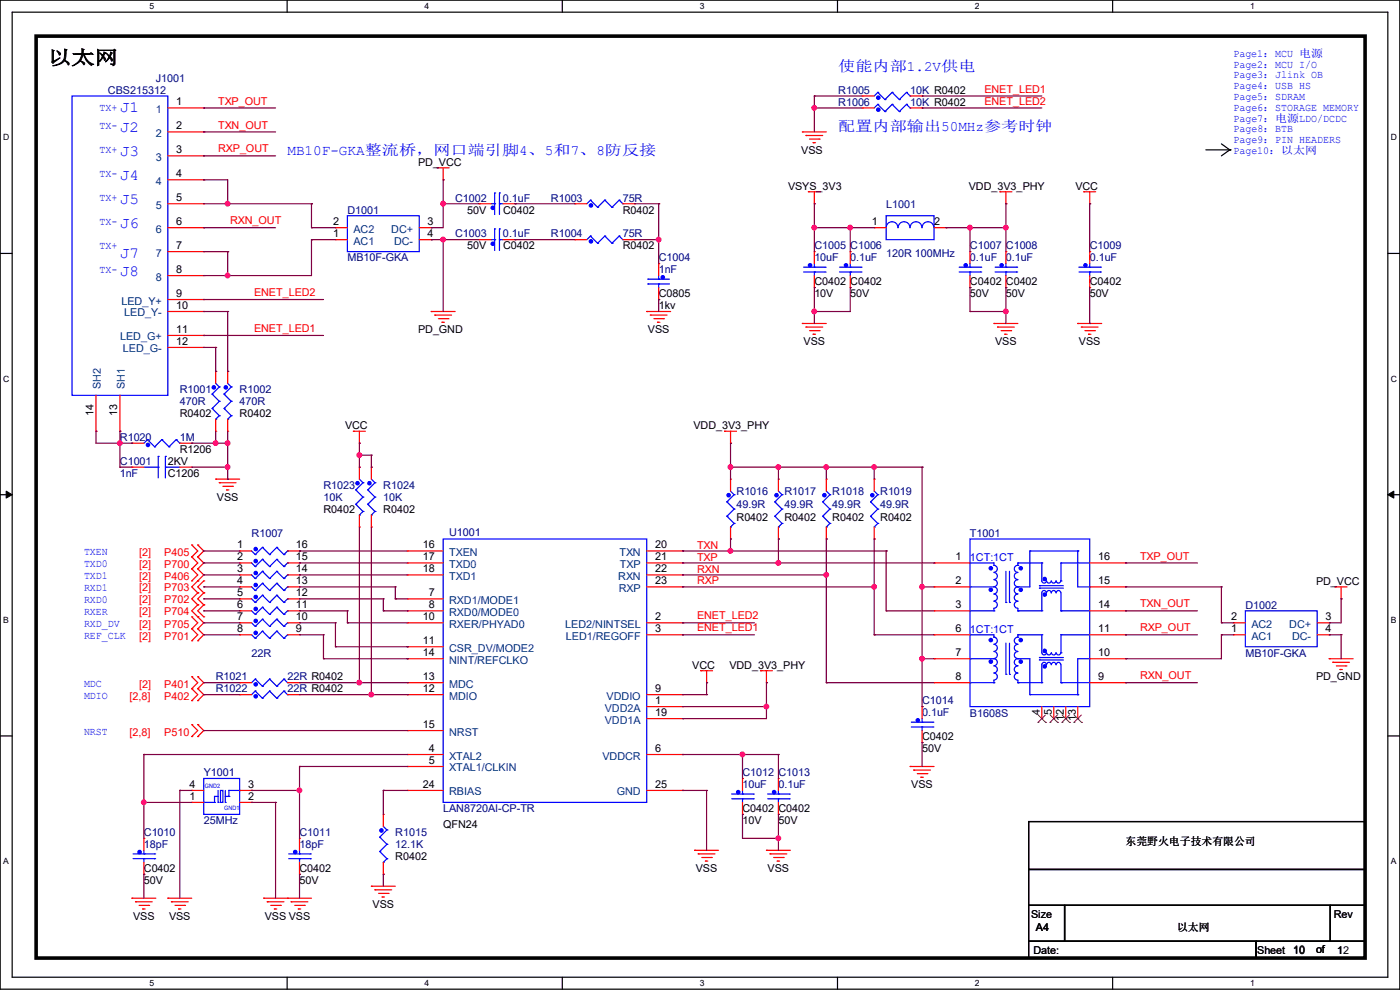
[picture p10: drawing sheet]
<svg xmlns="http://www.w3.org/2000/svg" width="297mm" height="210mm" viewBox="0 0 297 210" stroke-linecap="round" stroke-linejoin="round" font-family="sans-serif">
<path d="M0 0h297v209.8h-297zM2.6 2.6h291.8v204.7h-291.8z" fill="none" stroke="#000" stroke-width=".25"/>
<g fill="#fff">
<path d="M31.7 .3h1v2h-1z"/>
<path d="M31.7 207.6h1v1.9h-1z"/>
</g>
<path d="M60.9 0v2.6M60.9 207.3v2.5" fill="none" stroke="#000" stroke-width=".25"/>
<g fill="#fff">
<path d="M90.1 .3h1v2h-1z"/>
<path d="M90.1 207.6h1v1.9h-1z"/>
</g>
<path d="M119.3 0v2.6M119.3 207.3v2.5" fill="none" stroke="#000" stroke-width=".25"/>
<g fill="#fff">
<path d="M148.5 .3h.9v2h-.9z"/>
<path d="M148.5 207.6h.9v1.9h-.9z"/>
</g>
<path d="M177.7 0v2.6M177.7 207.3v2.5" fill="none" stroke="#000" stroke-width=".25"/>
<g fill="#fff">
<path d="M206.8 .3h1v2h-1z"/>
<path d="M206.8 207.6h1v1.9h-1z"/>
</g>
<path d="M236.1 0v2.6M236.1 207.3v2.5" fill="none" stroke="#000" stroke-width=".25"/>
<g fill="#fff">
<path d="M265.2 .3h1v2h-1z"/>
<path d="M265.2 207.6h1v1.9h-1z"/>
<path d="M.7 28.2h1.2v1.9h-1.2z"/>
<path d="M295.1 28.2h1.2v1.9h-1.2z"/>
<path d="M.7 79.3h1.2v2h-1.2z"/>
<path d="M295.1 79.3h1.2v2h-1.2z"/>
</g>
<path d="M0 53.8h2.6M294.4 53.8h2.6" fill="none" stroke="#000" stroke-width=".25"/>
<g fill="#fff">
<path d="M.7 130.5h1.2v2h-1.2z"/>
<path d="M295.1 130.5h1.1v2h-1.1z"/>
</g>
<path d="M0 104.9h2.6M294.4 104.9h2.6" fill="none" stroke="#000" stroke-width=".25"/>
<path d="M1.3 104.2l1.3 .7-1.3 .8zM294.4 104.9l1.3-.7v1.5z" fill="#000" stroke="#000" stroke-width=".21"/>
<g fill="#fff">
<path d="M.7 181.7h1.2v2h-1.2z"/>
<path d="M295.1 181.7h1.1v2h-1.1z"/>
</g>
<g fill="none" stroke="#000" stroke-width=".25">
<path d="M255.8 31.8h5.1M259.1 30.5l1.8 1.3M260.9 31.8h.1M260.9 31.8l-1.8 1.3M0 156.1h2.6M294.4 156.1h2.6M218.2 174.3h71.4v10.1h-71.4zM218.2 184.4h71.4v7.7h-71.4zM218.2 192.1h7.6v7.6h-7.6zM218.2 199.7h48.3v3.5h-48.3zM225.8 192.1h56.4v7.6h-56.4zM266.5 199.7h23.1v3.5h-23.1z"/>
<path d="M282.2 192.1h7.4v7.6h-7.4z"/>
</g>
<path d="M7.7 7.7h281.9v195.5h-281.9z" fill="none" stroke="#000" stroke-width=".76"/>
<g fill="none" stroke="#f00" stroke-width=".25">
<path d="M35.6 28h7.6M35.6 22.9h7.6M35.6 33.1h7.6M35.6 38.1h7.6M43.2 22.9h.1M43.2 28h.1M43.2 33.1h.1M43.2 38.1h.1M92.8 35.6h2.5M92.8 35.6h.1M94 38.1h.1M94 35.6v2.5"/>
<path d="M170.2 28h.1M170.2 28h5.1M171 28.7h.1M171 28.7h3.5M171.7 29.5h2.1M172.5 30.3h.1M172.5 30.3h.5M173.8 29.5h.1M182.9 22.9h2.6M182.9 20.4h2.6M182.9 22.9h.1M182.9 20.4h.1"/>
<path d="M193.1 22.9h2.5M193.1 20.4h2.5M195.6 22.9h.1M195.6 20.4h.1M35.6 43.2h7.6M35.6 48.3h7.6M35.6 53.4h7.6M35.6 58.5h7.6M43.2 43.2h.1M43.2 48.3h.1M43.2 53.4h.1M43.2 58.5h.1"/>
<path d="M71.2 48.3h2.5M71.2 50.8h2.5M71.2 50.8h.1M71.2 48.3h.1M88.9 48.3h2.6M88.9 50.8h2.6M91.5 48.3h.1M91.5 50.8h.1M101.6 43.2h.1M101.6 50.8h.1M101.6 43.2h2.6M101.6 50.8h2.6"/>
<path d="M106.7 43.2h2.6M106.7 50.8h2.6M109.3 43.2h.1M109.3 50.8h.1M122 43.2h.1M122 50.8h.1M122 43.2h2.5M122 50.8h2.5M132.1 43.2h2.6M132.1 50.8h2.6M134.7 43.2h.1M134.7 50.8h.1"/>
<path d="M139.7 55.9h.1M139.7 55.9v2.6M171.5 40.7h.1M171.5 40.7h2.5M172.8 43.2h.1M172.8 53.4h.1M172.8 40.7v2.5M172.8 53.4v2.5M172.8 58.5v2.5M180.4 53.4h.1M180.4 53.4v2.5M180.4 58.5v2.5"/>
<path d="M185.5 48.3h.1M185.5 48.3h2.5M198.2 48.3h2.5M200.7 48.3h.1M205.8 53.4h.1M205.8 53.4v2.5M205.8 58.5v2.5M212.1 40.7h.1M212.1 40.7h2.6M213.4 43.2h.1M213.4 53.4h.1M213.4 40.7v2.5"/>
<path d="M213.4 53.4v2.5M213.4 58.5v2.5M229.9 40.7h.1M229.9 40.7h2.6M231.2 43.2h.1M231.2 53.4h.1M231.2 40.7v2.5M231.2 53.4v2.5M231.2 58.5v2.5M35.6 66.1h7.6M35.6 63.5h7.6M35.6 71.2h7.6"/>
<path d="M35.6 73.7h7.6M43.2 63.5h.1M43.2 66.1h.1M43.2 71.2h.1M43.2 73.7h.1M45.8 78.8h.1M45.8 78.8v2.5M48.3 78.8h.1M48.3 78.8v2.5M91.5 66.1h5.1M91.5 66.1h.1M92.2 66.8h3.6"/>
<path d="M92.2 66.8h.1M93 67.6h2M93.8 68.4h.1M93.8 68.4h.5M95 67.6h.1M137.2 66.1h5.1M137.2 66.1h.1M138 66.8h.1M138 66.8h3.5M138.7 67.6h2.1M139.5 68.4h.1M139.5 68.4h.5"/>
<path d="M139.7 63.5h.1M139.7 61v2.5M140.8 67.6h.1M170.2 68.6h.1M170.2 68.6h5.1M171 69.4h.1M171 69.4h3.5M171.7 70.1h2.1M172.5 70.9h.1M172.5 70.9h.5M172.8 61h.1M173.8 70.1h.1"/>
<path d="M180.4 61h.1M205.8 61h.1M210.9 68.6h.1M210.9 68.6h5M211.6 69.4h.1M211.6 69.4h3.6M212.4 70.1h2M213.1 70.9h.1M213.1 70.9h.6M213.4 61h.1M214.4 70.1h.1M228.6 68.6h.1"/>
<path d="M228.6 68.6h5.1M229.4 69.4h3.6M229.4 69.4h.1M230.2 70.1h2M230.9 70.9h.1M230.9 70.9h.5M231.2 61h.1M232.2 70.1h.1M20.4 91.5h.1M20.4 83.9v7.6M25.4 91.5h.1M25.4 83.9v7.6"/>
<path d="M28 99.1h2.5M28 94h2.5M28 99.1h.1M28 94h.1M38.1 99.1h2.6M38.1 94h2.6M40.7 99.1h.1M40.7 94h.1M45.8 91.5h.1M45.8 88.9v2.6M48.3 91.5h.1M48.3 88.9v2.6"/>
<path d="M75 91.5h2.5M75 91.5h.1M76.2 94h.1M76.2 99.1h.1M76.2 91.5v2.5M76.2 99.1v2.5M78.8 99.1h.1M78.8 99.1v2.5M153.7 91.5h.1M153.7 91.5h2.6M155 94h.1M155 91.5v2.5"/>
<path d="M40.7 118.2l1.3 1.2-1.3 1.3M40.7 115.6l1.3 1.3-1.3 1.3M40.7 118.2h.1M40.7 115.6h.1M42 118.2l1.2 1.2-1.2 1.3M42 115.6l1.2 1.3-1.2 1.3M42 118.2h.1M42 115.6h.1M45.8 101.6h5M45.8 101.6h.1M46.5 102.4h.1M46.5 102.4h3.6"/>
<path d="M47.3 103.2h2M48 103.9h.1M48 103.9h.6M49.3 103.2h.1M50.8 116.9h.1M50.8 119.4h.1M50.8 116.9h2.6M50.8 119.4h2.6M61 116.9h2.5M61 119.4h2.5M63.5 119.4h.1M63.5 116.9h.1"/>
<path d="M76.2 111.8h.1M76.2 109.3v2.5M78.8 111.8h.1M78.8 109.3v2.5M86.4 116.9h7.6M86.4 119.4h7.6M86.4 116.9h.1M86.4 119.4h.1M137.2 116.9h7.6M137.2 119.4h7.6M144.8 116.9h.1M144.8 119.4h.1"/>
<path d="M155 101.6h.1M155 114.3h.1M155 101.6v2.6M155 111.8v2.5M165.1 101.6h.1M165.1 114.3h.1M165.1 101.6v2.6M165.1 111.8v2.5M175.3 101.6h.1M175.3 114.3h.1M175.3 101.6v2.6M175.3 111.8v2.5"/>
<path d="M185.5 101.6h.1M185.5 114.3h.1M185.5 101.6v2.6M185.5 111.8v2.5M198.2 119.4h.1M198.2 119.4h7.6M231.2 119.4h7.6M238.8 119.4h.1M40.7 120.7l1.3 1.3-1.3 1.2M40.7 130.9l1.3 1.2-1.3 1.3M40.7 133.4l1.3 1.3-1.3 1.2M40.7 120.7h.1"/>
<path d="M40.7 123.2h.1M40.7 133.4h.1M40.7 130.9h.1M40.7 135.9h.1M42 120.7l1.2 1.3-2.5 2.5 1.3 1.3M42 133.4l1.2 1.3-1.2 1.2M42 125.8h.1M42 123.2h.1M42 120.7h.1M42 128.3h.1M42 130.9h.1M42 133.4h.1"/>
<path d="M42 135.9h.1M42 125.8l-1.3 1.2 1.3 1.3M42 128.3l-1.3 1.3 2.5 2.5-1.2 1.3M43.2 125.8h.1M43.2 123.2h.1M43.2 128.3h.1M43.2 130.9h.1M43.2 123.2l-1.2 1.3 1.2 1.3M43.2 125.8l-1.2 1.2 1.2 1.3M43.2 128.3l-1.2 1.3 1.2 1.3M50.8 122h.1M50.8 124.5h.1"/>
<path d="M50.8 127h.1M50.8 129.6h.1M50.8 132.1h.1M50.8 134.7h.1M50.8 124.5h2.6M50.8 132.1h2.6M50.8 134.7h2.6M50.8 127h2.6M50.8 129.6h2.6M50.8 122h2.6M61 124.5h2.5M61 132.1h2.5"/>
<path d="M61 134.7h2.5M61 127h2.5M61 129.6h2.5M61 122h2.5M63.5 134.7h.1M63.5 132.1h.1M63.5 129.6h.1M63.5 127h.1M63.5 124.5h.1M63.5 122h.1M86.4 139.7h7.6M86.4 132.1h7.6"/>
<path d="M86.4 127h7.6M86.4 129.6h7.6M86.4 137.2h7.6M86.4 122h7.6M86.4 127h.1M86.4 129.6h.1M86.4 132.1h.1M86.4 137.2h.1M86.4 139.7h.1M86.4 122h.1M137.2 124.5h7.6M137.2 132.1h7.6"/>
<path d="M137.2 134.7h7.6M137.2 122h7.6M144.8 132.1h.1M144.8 134.7h.1M144.8 122h.1M144.8 124.5h.1M198.2 124.5h.1M198.2 129.6h.1M198.2 134.7h.1M198.2 139.7h.1M198.2 124.5h7.6M198.2 139.7h7.6"/>
<path d="M198.2 134.7h7.6M198.2 129.6h7.6M231.2 124.5h7.6M231.2 139.7h7.6M231.2 134.7h7.6M231.2 129.6h7.6M238.8 139.7h.1M238.8 134.7h.1M238.8 129.6h.1M238.8 124.5h.1M261.7 134.7h.1M261.7 132.1h.1"/>
<path d="M261.7 132.1h2.5M261.7 134.7h2.5M279.4 132.1h2.6M279.4 134.7h2.6M282 139.7h5.1M282 139.7h.1M282 132.1h.1M282 134.7h.1M283.3 124.5h.1M283.3 124.5h2.5M284.5 127h.1M284.5 124.5v2.5"/>
<path d="M40.7 143.6l1.3 1.2-1.3 1.3M40.7 146.1l1.3 1.3-1.3 1.2M40.7 153.7l1.3 1.3-1.3 1.3M40.7 146.1h.1M40.7 143.6h.1M40.7 148.6h.1M40.7 156.3h.1M40.7 153.7h.1M42 143.6l1.2 1.2-1.2 1.3M42 146.1l1.2 1.3-1.2 1.2M42 153.7l1.2 1.3-1.2 1.3M42 143.6h.1"/>
<path d="M42 146.1h.1M42 148.6h.1M42 153.7h.1M42 156.3h.1M50.8 144.8h.1M50.8 147.4h.1M50.8 144.8h2.6M50.8 147.4h2.6M61 144.8h2.5M61 147.4h2.5M63.5 144.8h.1M63.5 147.4h.1"/>
<path d="M86.4 144.8h7.6M86.4 147.4h7.6M86.4 155h7.6M86.4 147.4h.1M86.4 144.8h.1M86.4 155h.1M137.2 149.9h7.6M137.2 147.4h7.6M137.2 152.4h7.6M144.8 149.9h.1M144.8 147.4h.1M144.8 152.4h.1"/>
<path d="M148.6 142.3h2.6M148.6 142.3h.1M149.9 144.8h.1M149.9 142.3v2.5M161.3 142.3h2.6M161.3 142.3h.1M162.6 144.8h.1M162.6 142.3v2.5M195.6 149.9h.1M195.6 157.5h.1M195.6 149.9v2.5M195.6 155v2.5"/>
<path d="M198.2 144.8h.1M198.2 144.8h7.6M221 152.4h.1M221 149.9v2.5M223.6 152.4h.1M223.6 149.9v2.5M226.1 152.4h.1M226.1 149.9v2.5M228.6 152.4h.1M228.6 149.9v2.5M231.2 144.8h7.6M238.8 144.8h.1"/>
<path d="M282.7 140.5h.1M282.7 140.5h3.6M283.5 141.3h2M284.3 142h.1M284.3 142h.5M285.5 141.3h.1M30.5 177.8h.1M30.5 177.8v2.6M40.7 167.7h2.5M40.7 170.2h2.5M40.7 170.2h.1M40.7 167.7h.1"/>
<path d="M50.8 167.7h2.6M50.8 170.2h2.6M53.4 170.2h.1M53.4 167.7h.1M63.5 177.8h.1M63.5 177.8v2.6M81.3 172.8h.1M81.3 172.8v2.5M86.4 162.6h7.6M86.4 160.1h7.6M86.4 167.7h7.6M86.4 160.1h.1"/>
<path d="M86.4 162.6h.1M86.4 167.7h.1M137.2 160.1h7.6M137.2 167.7h7.6M144.8 160.1h.1M144.8 167.7h.1M157.5 165.1h.1M157.5 172.8h.1M157.5 165.1v2.6M157.5 170.2v2.6M165.1 165.1h.1M165.1 172.8h.1"/>
<path d="M165.1 165.1v2.6M165.1 170.2v2.6M193.1 162.6h5.1M193.1 162.6h.1M193.8 163.4h.1M193.8 163.4h3.6M194.6 164.1h2M195.4 164.9h.1M195.4 164.9h.5M196.6 164.1h.1M28 190.5h.1M28 190.5h5.1"/>
<path d="M28.7 191.3h3.6M28.7 191.3h.1M29.5 192.1h2M30.3 192.8h.5M30.3 192.8h.1M30.5 185.5h.1M30.5 182.9v2.6M31.5 192.1h.1M35.6 190.5h.1M35.6 190.5h5.1M36.4 191.3h.1M36.4 191.3h3.5"/>
<path d="M37.1 192.1h2.1M37.9 192.8h.5M37.9 192.8h.1M39.2 192.1h.1M55.9 190.5h10.2M55.9 190.5h.1M56.7 191.3h.1M56.7 191.3h3.5M57.4 192.1h2.1M58.2 192.8h.1M58.2 192.8h.5M59.5 192.1h.1"/>
<path d="M61 190.5h.1M61.8 191.3h.1M61.8 191.3h3.5M62.5 192.1h2.1M63.3 192.8h.1M63.3 192.8h.5M63.5 185.5h.1M63.5 182.9v2.6M64.6 192.1h.1M78.8 188h5.1M78.8 188h.1M79.5 188.8h.1"/>
<path d="M79.5 188.8h3.6M80.3 189.5h2M81.1 190.3h.1M81.1 190.3h.5M81.3 185.5h.1M81.3 182.9v2.6M82.3 189.5h.1M147.4 180.4h5M147.4 180.4h.1M148.1 181.1h3.6M148.1 181.1h.1M148.9 181.9h2"/>
<path d="M149.6 182.7h.1M149.6 182.7h.6M150.9 181.9h.1M162.6 180.4h5.1M162.6 180.4h.1M163.4 181.1h.1M163.4 181.1h3.5M164.1 181.9h2.1M164.9 182.7h.1M164.9 182.7h.5M166.2 181.9h.1"/>
</g>
<g fill="none" stroke="#00f" stroke-width=".25">
<path d="M186.2 19.6l-.7 .8M186.2 19.6h.1M186.2 19.6l1.5 1.5M189.3 19.6l-1.6 1.5M189.3 19.6h.1M189.3 19.6l1.5 1.5M192.3 19.6h.1M192.3 19.6l.8 .8M192.3 19.6l-1.5 1.5M15.3 20.4h20.3v63.5h-20.3zM186.2 22.1l-.7 .8M186.2 22.1h.1"/>
<path d="M186.2 22.1l1.5 1.6M187.7 23.7h.1M187.7 21.1h.1M189.3 22.1l-1.6 1.6M189.3 22.1h.1M189.3 22.1l1.5 1.6M190.8 23.7h.1M190.8 21.1h.1M192.3 22.1h.1M192.3 22.1l.8 .8M192.3 22.1l-1.5 1.6M193.1 22.9h.1"/>
<path d="M193.1 20.4h.1M73.7 45.8h15.2v7.6h-15.2zM104.2 43.2h.7M104.2 50.8h.7M104.9 40.9h.1M104.9 43.2h.1M104.9 48.6h.1M104.9 50.8h.1M104.9 40.9v4.6M104.9 48.6v4.5M106 40.9h.1M106 43.2h.1"/>
<path d="M106 48.6h.1M106 50.8h.1M106 40.9v4.6M106 48.6v4.5M106 43.2h.7M106 50.8h.7M125.3 42.5h.1M125.3 50.1h.1M125.3 42.5l1.5 1.5M125.3 50.1l1.5 1.5M125.3 42.5l-.8 .7M125.3 50.1l-.8 .7"/>
<path d="M126.8 44h.1M126.8 51.6h.1M128.3 42.5l-1.5 1.5M128.3 50.1l-1.5 1.5M128.3 42.5h.1M128.3 50.1h.1M128.3 42.5l1.5 1.5M128.3 50.1l1.5 1.5M129.8 44h.1M129.8 51.6h.1M131.4 42.5h.1M131.4 50.1h.1"/>
<path d="M131.4 42.5l.7 .7M131.4 50.1l.7 .7M131.4 42.5l-1.6 1.5M131.4 50.1l-1.6 1.5M132.1 43.2h.1M132.1 50.8h.1M137.5 59.2h4.5M137.5 59.2h.1M139.7 59.2h.1M139.7 58.5v.7M170.5 57.7h4.5M170.5 56.7h4.5"/>
<path d="M172.8 57.7h.1M172.8 56.7h.1M172.8 55.9v.8M172.8 57.7v.8M175 57.7h.1M175 56.7h.1M178.1 57.7h4.6M178.1 56.7h4.6M180.4 57.7h.1M180.4 56.7h.1M180.4 55.9v.8M180.4 57.7v.8"/>
<path d="M182.7 57.7h.1M182.7 56.7h.1M188 45.8h10.2v5h-10.2zM188 48.3a1.25 1.25 0 0 1 1.3-1.3 1.25 1.25 0 0 1 1.2 1.3M190.5 48.3a1.25 1.25 0 0 1 1.3-1.3 1.25 1.25 0 0 1 1.2 1.3 1.29 1.29 0 0 1 1.3-1.3 1.29 1.29 0 0 1 1.3 1.3 1.25 1.25 0 0 1 1.3-1.3 1.25 1.25 0 0 1 1.2 1.3M203.5 57.7h4.6M203.5 56.7h4.6M205.8 57.7h.1M205.8 56.7h.1M205.8 55.9v.8M205.8 57.7v.8M208.1 57.7h.1"/>
<path d="M208.1 56.7h.1M211.1 57.7h4.6M211.1 56.7h4.6M213.4 57.7h.1M213.4 56.7h.1M213.4 55.9v.8M213.4 57.7v.8M215.7 57.7h.1M215.7 56.7h.1M228.9 57.7h4.6M228.9 56.7h4.6M231.2 57.7h.1"/>
<path d="M231.2 56.7h.1M231.2 55.9v.8M231.2 57.7v.8M233.5 57.7h.1M233.5 56.7h.1M137.5 60.2h4.5M137.5 60.2h.1M139.7 60.2h.1M139.7 60.2v.8M30.5 99.1h3.1M31.3 93.3l-.8 .7M31.3 93.3h.1"/>
<path d="M31.3 93.3l1.5 1.5M32.8 94.8h.1M33.6 99.1h.1M33.6 96.8h.1M33.6 96.8v4.6M34.3 93.3h.1M34.3 93.3l1.6 1.5M34.3 93.3l-1.5 1.5M35.1 99.1h3M35.1 96.8h.1M35.1 99.1h.1M35.1 96.8v4.6"/>
<path d="M35.9 94.8h.1M37.4 93.3h.1M37.4 93.3l.7 .7M37.4 93.3l-1.5 1.5M38.1 94h.1M45 83.6h.1M45 86.7h.1M45 83.6l1.5 1.5M45 86.7l1.5 1.5M45.8 88.9h.1M45.8 81.3l.7 .8M46.5 82.1h.1"/>
<path d="M46.5 85.1h.1M46.5 88.2h.1M46.5 82.1l-1.5 1.5M46.5 85.1l-1.5 1.6M46.5 88.2l-.7 .7M47.5 83.6h.1M47.5 86.7h.1M47.5 83.6l1.6 1.5M47.5 86.7l1.6 1.5M48.3 88.9h.1M48.3 81.3l.8 .8M49.1 82.1h.1"/>
<path d="M49.1 85.1h.1M49.1 88.2h.1M49.1 82.1l-1.6 1.5M49.1 85.1l-1.6 1.6M49.1 88.2l-.8 .7M53.4 116.9l.7 .7M53.4 119.4l.7 .8M54.1 117.6h.1M55.7 116.1l-1.6 1.5M55.7 118.7l-1.6 1.5M55.7 116.1h.1M55.7 118.7h.1"/>
<path d="M55.7 116.1l1.5 1.5M55.7 118.7l1.5 1.5M57.2 117.6h.1M58.7 116.1l-1.5 1.5M58.7 118.7l-1.5 1.5M58.7 116.1h.1M58.7 118.7h.1M58.7 116.1l1.5 1.5M58.7 118.7l1.5 1.5M60.2 117.6h.1M61 116.9l-.8 .7M61 119.4l-.8 .8"/>
<path d="M61 116.9h.1M61 119.4h.1M75.5 103.9h.1M75.5 107h.1M75.5 103.9l1.5 1.6M75.5 107l1.5 1.5M76.2 109.3h.1M76.2 101.6l.8 .8M77 102.4h.1M77 105.5h.1M77 108.5h.1M77 102.4l-1.5 1.5"/>
<path d="M77 105.5l-1.5 1.5M77 108.5l-.8 .8M78 103.9h.1M78 107h.1M78 103.9l1.5 1.6M78 107l1.5 1.5M78.8 109.3h.1M78.8 101.6l.7 .8M79.5 102.4h.1M79.5 105.5h.1M79.5 108.5h.1M79.5 102.4l-1.5 1.5"/>
<path d="M79.5 105.5l-1.5 1.5M79.5 108.5l-.7 .8M94 114.3h43.2v55.9h-43.2zM154.2 106.5h.1M154.2 109.5h.1M154.2 106.5l1.5 1.5M154.2 109.5l1.5 1.5M155 111.8h.1M155 104.2l.7 .7M155.7 104.9h.1M155.7 108h.1M155.7 111h.1"/>
<path d="M155.7 104.9l-1.5 1.6M155.7 108l-1.5 1.5M155.7 111l-.7 .8M164.4 106.5h.1M164.4 109.5h.1M164.4 106.5l1.5 1.5M164.4 109.5l1.5 1.5M165.1 111.8h.1M165.1 104.2l.8 .7M165.9 104.9h.1M165.9 108h.1M165.9 111h.1"/>
<path d="M165.9 104.9l-1.5 1.6M165.9 108l-1.5 1.5M165.9 111l-.8 .8M174.5 106.5h.1M174.5 109.5h.1M174.5 106.5l1.6 1.5M174.5 109.5l1.6 1.5M175.3 111.8h.1M175.3 104.2l.8 .7M176.1 104.9h.1M176.1 108h.1M176.1 111h.1"/>
<path d="M176.1 104.9l-1.6 1.6M176.1 108l-1.6 1.5M176.1 111l-.8 .8M184.7 106.5h.1M184.7 109.5h.1M184.7 106.5l1.5 1.5M184.7 109.5l1.5 1.5M185.5 111.8h.1M185.5 104.2l.7 .7M186.2 104.9h.1M186.2 108h.1M186.2 111h.1"/>
<path d="M186.2 104.9l-1.5 1.6M186.2 108l-1.5 1.5M186.2 111l-.7 .8M205.8 119.4h5.1v.5M205.8 114.3h25.4v35.6h-25.4zM205.8 119.4h.1M210.9 119.9a.74 .74 0 0 1 .7 .8 .74 .74 0 0 1-.7 .7M210.9 119.9h.1M215.9 119.4h.1M215.9 119.9a.74 .74 0 0 0-.7 .8 .74 .74 0 0 0 .7 .7M215.9 119.9h.1M215.9 119.4v.5"/>
<path d="M215.9 119.4h5.1M218.5 116.9h.1M218.5 116.9v7.6h-2.6M218.5 116.9h10.1M221 119.4v3.8a.49 .49 0 0 0 .5 .5 .49 .49 0 0 0 .5-.5 .51 .51 0 0 0 .5 .5 .51 .51 0 0 0 .5-.5M221 119.4h.1M225.1 119.4h.1M225.1 119.4v3.8M225.1 119.4h6.1M228.6 116.9h.1M228.6 116.9v7.6h2.6M53.4 122l.7 .7"/>
<path d="M53.4 124.5l.7 .8M53.4 127l.7 .8M53.4 129.6l.7 .7M53.4 132.1l.7 .8M53.4 134.7l.7 .7M54.1 120.2h.1M54.1 122.7h.1M54.1 125.3h.1M54.1 127.8h.1M54.1 130.3h.1M54.1 132.9h.1M54.1 135.4h.1"/>
<path d="M55.7 123.7l-1.6 1.6M55.7 126.3l-1.6 1.5M55.7 121.2l-1.6 1.5M55.7 128.8l-1.6 1.5M55.7 131.4l-1.6 1.5M55.7 133.9l-1.6 1.5M55.7 121.2h.1M55.7 123.7h.1M55.7 126.3h.1M55.7 128.8h.1M55.7 131.4h.1M55.7 133.9h.1"/>
<path d="M55.7 121.2l1.5 1.5M55.7 123.7l1.5 1.6M55.7 126.3l1.5 1.5M55.7 128.8l1.5 1.5M55.7 131.4l1.5 1.5M55.7 133.9l1.5 1.5M57.2 120.2h.1M57.2 122.7h.1M57.2 125.3h.1M57.2 127.8h.1M57.2 130.3h.1M57.2 132.9h.1"/>
<path d="M57.2 135.4h.1M58.7 123.7l-1.5 1.6M58.7 126.3l-1.5 1.5M58.7 121.2l-1.5 1.5M58.7 128.8l-1.5 1.5M58.7 131.4l-1.5 1.5M58.7 133.9l-1.5 1.5M58.7 121.2h.1M58.7 123.7h.1M58.7 126.3h.1M58.7 128.8h.1M58.7 131.4h.1"/>
<path d="M58.7 133.9h.1M58.7 121.2l1.5 1.5M58.7 123.7l1.5 1.6M58.7 126.3l1.5 1.5M58.7 128.8l1.5 1.5M58.7 131.4l1.5 1.5M58.7 133.9l1.5 1.5M60.2 120.2h.1M60.2 122.7h.1M60.2 125.3h.1M60.2 127.8h.1M60.2 130.3h.1"/>
<path d="M60.2 132.9h.1M60.2 135.4h.1M61 124.5l-.8 .8M61 127l-.8 .8M61 122l-.8 .7M61 129.6l-.8 .7M61 132.1l-.8 .8M61 134.7l-.8 .7M61 122h.1M61 124.5h.1M61 127h.1M61 129.6h.1"/>
<path d="M61 132.1h.1M61 134.7h.1M205.8 139.7h5.1a.74 .74 0 0 1 .7 .8 .74 .74 0 0 1-.7 .7M205.8 124.5h5.1M205.8 129.6h5.1M205.8 134.7h5.1v.5M205.8 124.5h.1M205.8 129.6h.1M205.8 139.7h.1M205.8 134.7h.1M210.9 126a.74 .74 0 0 1 .7 .8 .74 .74 0 0 1-.7 .7M210.9 121.5a.74 .74 0 0 1 .7 .7 .74 .74 0 0 1-.7 .7"/>
<path d="M210.9 124.5a.74 .74 0 0 1 .7 .7 .74 .74 0 0 1-.7 .8M210.9 127.6a.74 .74 0 0 1 .7 .7 .74 .74 0 0 1-.7 .7M210.9 129.6h.1M210.9 123a.74 .74 0 0 1 .7 .7 .74 .74 0 0 1-.7 .8M210.9 135.2a.76 .76 0 0 1 .7 .7 .76 .76 0 0 1-.7 .8 .74 .74 0 0 1 .7 .7 .74 .74 0 0 1-.7 .8M210.9 138.2a.74 .74 0 0 1 .7 .8 .74 .74 0 0 1-.7 .7M210.9 135.2h.1M210.9 129.1v.5M213.4 127.8h.1M213.4 121.2v6.6M213.4 136.4v6.6M214.2 127.8h.1"/>
<path d="M214.2 121.2v6.6M214.2 136.4v6.6M215.9 126a.74 .74 0 0 0-.7 .8 .74 .74 0 0 0 .7 .7M215.9 121.5a.74 .74 0 0 0-.7 .7 .74 .74 0 0 0 .7 .7M215.9 124.5h.1M215.9 123a.74 .74 0 0 0-.7 .7 .74 .74 0 0 0 .7 .8M215.9 124.5a.74 .74 0 0 0-.7 .7 .74 .74 0 0 0 .7 .8M215.9 127.6a.74 .74 0 0 0-.7 .7 .74 .74 0 0 0 .7 .7M215.9 129.6h.1M215.9 139.7h.1M215.9 135.2h.1M215.9 138.2a.74 .74 0 0 0-.7 .8 .74 .74 0 0 0 .7 .7"/>
<path d="M215.9 135.2a.74 .74 0 0 0-.7 .7 .74 .74 0 0 0 .7 .8 .76 .76 0 0 0-.7 .7 .76 .76 0 0 0 .7 .8M215.9 134.7h.1M215.9 139.7a.74 .74 0 0 0-.7 .8 .74 .74 0 0 0 .7 .7M215.9 129.1v.5M215.9 134.7v.5M215.9 139.7h2.6v7.7M215.9 129.6h5.1M215.9 134.7h5.1M220.5 124.2h5.1M220.5 124.8h5.1M220.5 139.5h5.1M220.5 140h5.1"/>
<path d="M220.5 124.2h.1M220.5 124.8h.1M220.5 139.5h.1M220.5 140h.1M221 129.6h.1M221 134.7v3.8a.49 .49 0 0 0 .5 .4 .49 .49 0 0 0 .5-.4 .51 .51 0 0 0 .5 .4 .51 .51 0 0 0 .5-.4M221 134.7h.1M223 125.8a.49 .49 0 0 0-.5-.5 .49 .49 0 0 0-.5 .5 .51 .51 0 0 0-.5-.5 .51 .51 0 0 0-.5 .5v3.8M224 125.8a.49 .49 0 0 0-.5-.5 .49 .49 0 0 0-.4 .5M224 123.2a.49 .49 0 0 1-.5 .5 .49 .49 0 0 1-.4-.5M224 138.5a.49 .49 0 0 1-.5 .4 .49 .49 0 0 1-.4-.4M225 123.2a.49 .49 0 0 1-.4 .5 .49 .49 0 0 1-.5-.5"/>
<path d="M225 138.5a.49 .49 0 0 1-.4 .4 .49 .49 0 0 1-.5-.4M225 125.8a.49 .49 0 0 0-.4-.5 .49 .49 0 0 0-.5 .5M225.1 123.2h.1M225.1 129.6h.1M225.1 134.7h.1M225.1 138.5h.1M225.1 125.8v3.8M225.1 134.7v3.8M225.1 129.6h6.1M225.1 134.7h6.1M231.2 139.7h-2.6v7.7M231.2 124.5h.1"/>
<path d="M231.2 139.7h.1M264.2 129.6h15.2v7.6h-15.2zM54.1 144.1h.1M54.1 146.6h.1M54.1 144.1l1.6 1.5M54.1 146.6l1.6 1.5M54.1 144.1l-.7 .7M54.1 146.6l-.7 .8M55.7 145.6h.1M55.7 148.1h.1M57.2 144.1h.1M57.2 146.6h.1"/>
<path d="M57.2 144.1l1.5 1.5M57.2 146.6l1.5 1.5M57.2 144.1l-1.5 1.5M57.2 146.6l-1.5 1.5M58.7 145.6h.1M58.7 148.1h.1M60.2 144.1h.1M60.2 146.6h.1M60.2 144.1l.8 .7M60.2 146.6l.8 .8M60.2 144.1l-1.5 1.5M60.2 146.6l-1.5 1.5"/>
<path d="M61 144.8h.1M61 147.4h.1M193.3 154.2h4.6M193.3 153.2h4.6M195.6 154.2h.1M195.6 153.2h.1M195.6 152.4v.8M195.6 154.2v.8M197.9 154.2h.1M197.9 153.2h.1M205.8 144.8h5.1M205.8 144.8h.1"/>
<path d="M210.9 141.3a.74 .74 0 0 1 .7 .7 .74 .74 0 0 1-.7 .7M210.9 144.8h.1M210.9 142.8a.74 .74 0 0 1 .7 .7 .74 .74 0 0 1-.7 .8M210.9 144.3v.5M213.4 143h.1M214.2 143h.1M215.9 142.8a.74 .74 0 0 0-.7 .7 .74 .74 0 0 0 .7 .8M215.9 141.3a.74 .74 0 0 0-.7 .7 .74 .74 0 0 0 .7 .7M215.9 144.8h.1M215.9 144.3v.5M215.9 144.8h5.1M218.5 147.4h.1"/>
<path d="M218.5 147.4h10.1M221 144.8h.1M223 141a.49 .49 0 0 0-.5-.5 .49 .49 0 0 0-.5 .5 .51 .51 0 0 0-.5-.5 .51 .51 0 0 0-.5 .5v3.8M224 141a.49 .49 0 0 0-.5-.5 .49 .49 0 0 0-.4 .5M225 141a.49 .49 0 0 0-.4-.5 .49 .49 0 0 0-.5 .5M225.1 144.8h.1M225.1 141v3.8M225.1 144.8h6.1M228.6 147.4h.1M43.2 165.1h7.6v7.7h-7.6zM43.2 170.2h.1M43.2 170.2h2.3"/>
<path d="M45.5 170.2h.1M45.5 169h.1M45.5 169v1.2M45.5 169h.8M46.3 170.2h.1M46.3 167.7v2.5M46.8 167.7h.5v2.5h-.5zM47.8 170.2h.1M47.8 167.7v2.5M47.8 169h.8M48.6 169h.1M48.6 167.7h.1"/>
<path d="M48.6 167.7v1.3M48.6 167.7h2.2M50.8 167.7h.1M80.6 177.6h.1M80.6 177.6l1.5 1.5M81.3 175.3l.8 .8M82.1 176.1h.1M82.1 179.1h.1M82.1 176.1l-1.5 1.5M82.1 179.1l-1.5 1.5M155.2 169.5h4.6M155.2 168.4h4.6"/>
<path d="M157.5 169.5h.1M157.5 168.4h.1M157.5 167.7v.7M157.5 169.5v.7M159.8 169.5h.1M159.8 168.4h.1M162.9 169.5h4.5M162.9 168.4h4.5M165.1 169.5h.1M165.1 168.4h.1M165.1 167.7v.7M165.1 169.5v.7"/>
<path d="M167.4 169.5h.1M167.4 168.4h.1M28.2 182.2h4.6M28.2 181.1h4.6M30.5 182.2h.1M30.5 181.1h.1M30.5 180.4v.7M30.5 182.2v.7M32.8 182.2h.1M32.8 181.1h.1M61.3 182.2h4.5M61.3 181.1h4.5"/>
<path d="M63.5 182.2h.1M63.5 181.1h.1M63.5 180.4v.7M63.5 182.2v.7M65.8 182.2h.1M65.8 181.1h.1M80.6 180.6h.1M80.6 180.6l1.5 1.6M81.3 182.9h.1M82.1 182.2h.1M82.1 182.2l-.8 .7"/>
</g>
<g fill="#00f" stroke="#00f" stroke-width=".25">
<circle cx="75.8" cy="102.5" r=".36"/>
<circle cx="125.4" cy="43.6" r=".36"/>
<circle cx="164.7" cy="105.1" r=".36"/>
<circle cx="164.2" cy="168" r=".36"/>
<circle cx="62.6" cy="180.7" r=".36"/>
<circle cx="45.4" cy="82.2" r=".36"/>
<circle cx="194.7" cy="152.8" r=".36"/>
<circle cx="80.9" cy="176.2" r=".36"/>
<circle cx="174.9" cy="105.1" r=".36"/>
<circle cx="54.2" cy="145.2" r=".36"/>
<circle cx="78.4" cy="102.5" r=".36"/>
<circle cx="185.1" cy="105.1" r=".36"/>
<circle cx="204.9" cy="56.3" r=".36"/>
<circle cx="230.3" cy="56.3" r=".36"/>
<circle cx="186.3" cy="23.3" r=".36"/>
<circle cx="171.9" cy="56.3" r=".36"/>
<circle cx="186.3" cy="20.7" r=".36"/>
<circle cx="54.2" cy="147.7" r=".36"/>
<circle cx="31.4" cy="94.4" r=".36"/>
<circle cx="104.5" cy="44.1" r=".36"/>
<circle cx="125.4" cy="51.2" r=".36"/>
<circle cx="212.5" cy="56.3" r=".36"/>
<circle cx="54.2" cy="116.5" r=".36"/>
<circle cx="54.2" cy="119" r=".36"/>
<circle cx="54.2" cy="121.6" r=".36"/>
<circle cx="54.2" cy="124.1" r=".36"/>
<circle cx="54.2" cy="126.6" r=".36"/>
<circle cx="54.2" cy="129.2" r=".36"/>
<circle cx="54.2" cy="131.7" r=".36"/>
<circle cx="54.2" cy="134.3" r=".36"/>
<circle cx="140.6" cy="58.8" r=".36"/>
<circle cx="104.5" cy="51.7" r=".36"/>
<circle cx="154.6" cy="105.1" r=".36"/>
<circle cx="156.6" cy="168" r=".36"/>
<circle cx="47.9" cy="82.2" r=".36"/>
<circle cx="179.5" cy="56.3" r=".36"/>
<circle cx="29.6" cy="180.7" r=".36"/>
<circle cx="210.2" cy="120.5" r=".36"/>
<circle cx="210.2" cy="125.1" r=".36"/>
<circle cx="216.6" cy="120.5" r=".36"/>
<circle cx="216.6" cy="125.1" r=".36"/>
<circle cx="221.6" cy="126.1" r=".36"/>
<circle cx="221.6" cy="122.8" r=".36"/>
<circle cx="216.6" cy="140.4" r=".36"/>
<circle cx="216.6" cy="135.8" r=".36"/>
<circle cx="221.6" cy="138.1" r=".36"/>
<circle cx="221.6" cy="141.4" r=".36"/>
<circle cx="210.2" cy="135.8" r=".36"/>
<circle cx="210.2" cy="140.4" r=".36"/>
</g>
<g fill="none" stroke="#804000" stroke-width=".21">
<path d="M220.2 153.2h.1M220.3 151.7l1.5 1.5M221.8 151.7l-1.6 1.5M221.8 153.2h.1M222.8 153.2h.1M222.8 151.7l1.6 1.5M224.3 151.7l-1.5 1.5M224.4 153.2h.1M225.3 153.2h.1M225.3 151.7l1.6 1.5M226.9 151.7l-1.6 1.5M226.9 153.2h.1"/>
<path d="M227.8 153.2h.1M227.9 151.7l1.5 1.5M229.4 151.7l-1.6 1.5M229.4 153.2h.1"/>
</g>
<g fill="none" stroke="#800040" stroke-width=".25">
<path d="M43.2 22.9h.1M43.2 28h.1M43.2 33.1h.1M43.2 38.1h.1M43.2 38.1h5.1v5.1M43.2 22.9h15.3M43.2 28h15.3M43.2 33.1h15.3M94 38.1h.1M94 38.1v10.2h-2.5M172.8 20.4h.1M172.8 22.9h.1"/>
<path d="M172.8 20.4v7.6M172.8 22.9h10.1M172.8 20.4h10.1M195.6 20.4h.1M195.6 22.9h.1M195.6 22.9h25.4M195.6 20.4h25.4M43.2 48.3h.1M43.2 43.2h22.9M43.2 53.4h5.1M43.2 48.3h15.3M48.3 58.5h.1"/>
<path d="M48.3 43.2h.1M48.3 53.4h.1M48.3 53.4v5.1M66.1 48.3h5.1M66.1 50.8h5.1M66.1 43.2h.1M66.1 48.3h.1M66.1 50.8h.1M66.1 50.8v7.7h-22.9M66.1 43.2v5.1M91.5 50.8h10.1M91.5 48.3h.1"/>
<path d="M91.5 50.8h.1M94 50.8h.1M94 43.2h.1M94 50.8v15.3M94 43.2h7.6M109.3 50.8h.1M109.3 43.2h.1M109.3 43.2h12.7M109.3 50.8h12.7M134.7 43.2h5M134.7 50.8h5M139.7 43.2h.1"/>
<path d="M139.7 50.8h.1M139.7 43.2v12.7M172.8 43.2h.1M172.8 48.3h.1M172.8 43.2v10.2M172.8 48.3h12.7M180.4 48.3h.1M180.4 48.3v5.1M200.7 48.3h.1M200.7 48.3h12.7M205.8 48.3h.1M205.8 48.3v5.1"/>
<path d="M213.4 48.3h.1M213.4 43.2h.1M213.4 43.2v10.2M231.2 43.2h.1M231.2 43.2v10.2M43.2 63.5h.1M43.2 71.2h.1M43.2 66.1h5.1M43.2 73.7h2.6M43.2 63.5h25.4M43.2 71.2h25.4M45.8 78.8h.1"/>
<path d="M45.8 73.7h.1M45.8 73.7v5.1M48.3 78.8h.1M48.3 66.1h.1M48.3 66.1v12.7M139.7 63.5h.1M139.7 63.5v2.6M172.8 61h.1M172.8 66.1h.1M172.8 61v7.6M180.4 61h.1M180.4 61v5.1h-7.6"/>
<path d="M205.8 66.1h7.6M205.8 66.1h.1M205.8 61h.1M205.8 61v5.1M213.4 61h.1M213.4 66.1h.1M213.4 61v7.6M231.2 68.6h.1M231.2 61v7.6M20.4 91.5h.1M20.4 91.5v2.5h7.6M25.4 99.1h2.6"/>
<path d="M25.4 91.5h.1M25.4 94h.1M25.4 99.1h.1M25.4 91.5v7.6M28 94h.1M40.7 94h.1M40.7 99.1h7.6M40.7 94h7.6M45.8 94h.1M45.8 91.5v2.5M48.3 94h.1M48.3 99.1h.1"/>
<path d="M48.3 91.5v10.1M76.2 94h.1M76.2 99.1h.1M76.2 94v5.1M76.2 96.6h2.6M78.8 96.6h.1M78.8 99.1h.1M78.8 96.6v2.5M155 99.1h40.6M155 94h.1M155 99.1h.1M155 94v7.6"/>
<path d="M165.1 99.1h.1M165.1 99.1v2.5M175.3 99.1h.1M175.3 99.1v2.5M185.5 99.1h.1M185.5 99.1v2.5M195.6 99.1h.1M195.6 99.1v50.8M43.2 116.9h7.6M43.2 119.4h7.6M43.2 116.9h.1M43.2 119.4h.1"/>
<path d="M48.3 101.6h.1M63.5 116.9h.1M63.5 119.4h.1M63.5 116.9h22.9M63.5 119.4h22.9M76.2 111.8v33M78.8 111.8v35.6M144.8 116.9h.1M144.8 119.4h.1M144.8 119.4h53.4M144.8 116.9h43.2M155 114.3h.1"/>
<path d="M155 114.3v2.6M165.1 114.3h.1M165.1 114.3v5.1M175.3 114.3h.1M175.3 114.3v30.5M185.5 114.3h.1M185.5 114.3v20.4M188 116.9h.1M188 116.9v12.7M198.2 119.4h.1M238.8 119.4h.1M238.8 119.4h15.2"/>
<path d="M43.2 122h7.6M43.2 124.5h7.6M43.2 132.1h7.6M43.2 134.7h7.6M43.2 127h7.6M43.2 129.6h7.6M43.2 122h.1M43.2 127h.1M43.2 124.5h.1M43.2 129.6h.1M43.2 134.7h.1M43.2 132.1h.1"/>
<path d="M63.5 122h.1M63.5 124.5h20.4M63.5 132.1h7.7M63.5 134.7h5.1M63.5 127h17.8M63.5 129.6h10.2M63.5 122h22.9M68.6 134.7h.1M68.6 139.7h.1M68.6 139.7h17.8M68.6 134.7v5M71.2 132.1h.1"/>
<path d="M71.2 137.2h.1M71.2 132.1v5.1M71.2 137.2h15.2M73.7 132.1h.1M73.7 129.6h.1M73.7 132.1h12.7M73.7 129.6v2.5M81.3 127h.1M81.3 129.6h.1M81.3 127v2.6M81.3 129.6h5.1M83.9 127h2.5"/>
<path d="M83.9 127h.1M83.9 124.5h.1M83.9 124.5v2.5M86.4 129.6h.1M86.4 137.2h.1M86.4 139.7h.1M144.8 124.5h40.7M144.8 122h.1M144.8 124.5h.1M144.8 132.1h.1M144.8 134.7h.1M144.8 132.1h15.3"/>
<path d="M144.8 134.7h15.3M144.8 122h30.5M185.5 134.7h.1M185.5 134.7h12.7M188 129.6h10.2M188 129.6h.1M195.6 124.5h2.6M195.6 139.7h2.6M195.6 124.5h.1M195.6 139.7h.1M238.8 124.5h.1M238.8 139.7h.1"/>
<path d="M238.8 134.7h.1M238.8 129.6h.1M238.8 134.7h15.2M238.8 129.6h15.2M238.8 124.5h20.3M259.1 132.1h2.6M259.1 134.7h2.6M259.1 124.5h.1M259.1 132.1h.1M259.1 134.7h.1M259.1 124.5v7.6M259.1 134.7v5h-20.3"/>
<path d="M282 132.1h.1M282 134.7h.1M282 134.7h2.5M284.5 127h.1M284.5 134.7h.1M284.5 127v5.1h-2.5M284.5 134.7v5M43.2 144.8h7.6M43.2 147.4h7.6M43.2 155h.1M43.2 144.8h.1M43.2 147.4h.1"/>
<path d="M43.2 155h43.2M63.5 144.8h22.9M63.5 147.4h22.9M76.2 144.8h.1M78.8 147.4h.1M86.4 144.8h.1M86.4 147.4h.1M144.8 152.4h.1M144.8 149.9h17.8M144.8 147.4h5.1M149.9 147.4h.1M149.9 144.8h.1"/>
<path d="M149.9 144.8v2.6M162.6 144.8h.1M162.6 149.9h.1M162.6 144.8v7.6h-17.8M175.3 144.8h22.9M175.3 144.8h.1M195.6 149.9h.1M195.6 157.5h.1M195.6 157.5v5.1M238.8 144.8h.1M238.8 144.8h15.2M30.5 160.1h.1"/>
<path d="M30.5 170.2h.1M30.5 160.1v17.7M30.5 170.2h10.2M30.5 160.1h55.9M38.1 167.7h2.6M38.1 167.7h.1M38.1 167.7v22.8M53.4 167.7h10.1M53.4 170.2h5.1M53.4 167.7h.1M53.4 170.2h.1M58.5 170.2h.1"/>
<path d="M58.5 170.2v20.3M63.5 162.6h.1M63.5 167.7h.1M63.5 162.6v15.2M63.5 162.6h22.9M81.3 167.7h5.1M81.3 167.7h.1M81.3 167.7v5.1M144.8 167.7h.1M144.8 160.1h.1M144.8 160.1h20.3M144.8 167.7h5.1"/>
<path d="M149.9 167.7h.1M149.9 167.7v12.7M157.5 160.1h.1M157.5 172.8h.1M157.5 160.1v5M157.5 172.8v5h7.6M165.1 160.1h.1M165.1 172.8h.1M165.1 177.8h.1M165.1 160.1v5M165.1 172.8v7.6M30.5 185.5h.1"/>
<path d="M30.5 185.5v5M63.5 185.5h.1M63.5 185.5v5M81.3 185.5h.1M81.3 185.5v2.5"/>
</g>
<g fill="#f0f" stroke="#f0f" stroke-width=".25">
<circle cx="155" cy="116.9" r=".49"/>
<circle cx="165.1" cy="119.4" r=".49"/>
<circle cx="175.3" cy="121.9" r=".49"/>
<circle cx="185.4" cy="124.5" r=".49"/>
<circle cx="48.3" cy="43.2" r=".49"/>
<circle cx="139.7" cy="50.8" r=".49"/>
<circle cx="45.7" cy="94" r=".49"/>
<circle cx="48.3" cy="94" r=".49"/>
<circle cx="172.7" cy="22.9" r=".49"/>
<circle cx="155" cy="99.1" r=".49"/>
<circle cx="165.1" cy="99.1" r=".49"/>
<circle cx="175.3" cy="99.1" r=".49"/>
<circle cx="157.5" cy="160" r=".49"/>
<circle cx="162.6" cy="149.9" r=".49"/>
<circle cx="205.8" cy="48.3" r=".49"/>
<circle cx="213.4" cy="66.1" r=".49"/>
<circle cx="213.4" cy="48.3" r=".49"/>
<circle cx="172.7" cy="48.3" r=".49"/>
<circle cx="180.4" cy="48.3" r=".49"/>
<circle cx="172.7" cy="66.1" r=".49"/>
<circle cx="78.8" cy="147.3" r=".49"/>
<circle cx="48.3" cy="58.4" r=".49"/>
<circle cx="94" cy="50.8" r=".49"/>
<circle cx="94" cy="43.2" r=".49"/>
<circle cx="63.5" cy="167.7" r=".49"/>
<circle cx="30.5" cy="170.2" r=".49"/>
<circle cx="25.4" cy="94" r=".49"/>
<circle cx="185.4" cy="99.1" r=".49"/>
<circle cx="195.6" cy="124.5" r=".49"/>
<circle cx="195.6" cy="139.7" r=".49"/>
<circle cx="165.1" cy="177.8" r=".49"/>
<circle cx="48.3" cy="99.1" r=".49"/>
<circle cx="76.2" cy="144.8" r=".49"/>
<circle cx="76.2" cy="96.5" r=".49"/>
</g>
<text font-size="4.1" x="10.2" y="13.6">以太网</text>
<g font-size="3.3" fill="#00f">
<text x="25.4" y="23.7">J1</text>
<text x="25.4" y="28">J2</text>
<text x="25.4" y="33.1">J3</text>
<text x="25.4" y="38.2">J4</text>
<text x="25.4" y="43.3">J5</text>
<text x="25.4" y="48.4">J6</text>
<text x="25.4" y="58.5">J8</text>
<text x="25.4" y="54.7">J7</text>
</g>
<g font-size="3" fill="#00f">
<text x="177.8" y="15.2">使能内部1.2V供电</text>
<text x="177.8" y="27.9">配置内部输出50MHz参考时钟</text>
<text x="61" y="32.9">MB10F-GKA整流桥，网口端引脚4、5和7、8防反接</text>
</g>
<g font-size="2.3" fill="#000080">
<text x="33.1" y="17.4">J1001</text>
<text x="22.9" y="19.9">CBS215312</text>
<text x="177.8" y="22.4">R1006</text>
<text x="177.8" y="19.9">R1005</text>
<text x="193.1" y="22.4">10K R0402</text>
<text x="193.1" y="19.9">10K R0402</text>
<text x="73.7" y="45.3">D1001</text>
<text x="96.6" y="42.8">C1002</text>
<text x="106.7" y="42.8">0.1uF</text>
<text x="116.9" y="42.8">R1003</text>
<text x="132.1" y="42.8">75R</text>
<text x="188" y="44">L1001</text>
<text x="96.6" y="50.4">C1003</text>
<text x="106.7" y="50.4">0.1uF</text>
<text x="116.9" y="50.4">R1004</text>
<text x="132.1" y="50.4">75R</text>
<text x="172.8" y="52.9">C1005</text>
<text x="180.4" y="52.9">C1006</text>
<text x="205.8" y="52.9">C1007</text>
<text x="213.4" y="52.9">C1008</text>
<text x="231.2" y="52.9">C1009</text>
<text x="73.7" y="55.5">MB10F-GKA</text>
<text x="139.7" y="55.5">C1004</text>
<text x="139.7" y="58">1nF</text>
<text x="172.8" y="55.5">10uF</text>
<text x="180.4" y="55.5">0.1uF</text>
<text x="188" y="54.5">120R 100MHz</text>
<text x="205.8" y="55.5">0.1uF</text>
<text x="213.4" y="55.5">0.1uF</text>
<text x="231.2" y="55.5">0.1uF</text>
<text x="38.1" y="83.4">R1001</text>
<text x="50.8" y="83.4">R1002</text>
<text x="38.1" y="85.9">470R</text>
<text x="50.8" y="85.9">470R</text>
<text x="25.4" y="93.6">R1020</text>
<text x="38.1" y="93.6">1M</text>
<text x="25.4" y="98.6">C1001</text>
<text x="25.4" y="101.2">1nF</text>
<text x="68.6" y="103.7">R1023</text>
<text x="68.6" y="106.3">10K</text>
<text x="81.3" y="103.7">R1024</text>
<text x="81.3" y="106.3">10K</text>
<text x="156.3" y="105">R1016</text>
<text x="156.3" y="107.8">49.9R</text>
<text x="166.4" y="105">R1017</text>
<text x="166.4" y="107.8">49.9R</text>
<text x="176.6" y="105">R1018</text>
<text x="176.6" y="107.8">49.9R</text>
<text x="186.7" y="105">R1019</text>
<text x="186.7" y="107.8">49.9R</text>
<text x="53.4" y="113.9">R1007</text>
<text x="95.3" y="113.8">U1001</text>
<text x="205.8" y="113.9">T1001</text>
<text x="264.2" y="129.1">D1002</text>
<text x="53.4" y="139.3">22R</text>
<text x="264.2" y="139.3">MB10F-GKA</text>
<text x="45.8" y="144.4">R1021</text>
<text x="45.8" y="146.9">R1022</text>
<text x="61" y="144.4">22R R0402</text>
<text x="61" y="146.9">22R R0402</text>
<text x="195.6" y="149.4">C1014</text>
<text x="195.6" y="152">0.1uF</text>
<text x="205.8" y="152">B1608S</text>
<text x="43.2" y="164.7">Y1001</text>
<text x="157.5" y="164.7">C1012</text>
<text x="157.5" y="167.2">10uF</text>
<text x="165.1" y="164.7">C1013</text>
<text x="165.1" y="167.2">0.1uF</text>
<text x="94" y="172.3">LAN8720AI-CP-TR</text>
<text x="30.5" y="177.4">C1010</text>
<text x="30.5" y="179.9">18pF</text>
<text x="43.2" y="174.8">25MHz</text>
<text x="63.5" y="177.4">C1011</text>
<text x="63.5" y="179.9">18pF</text>
<text x="83.9" y="177.4">R1015</text>
<text x="83.9" y="179.9">12.1K</text>
</g>
<g font-size="2.3" fill="#00f">
<text x="261.7" y="12.1">Page1：MCU 电源</text>
<text x="261.7" y="14.4">Page2：MCU I/O</text>
<text x="261.7" y="16.6">Page3：Jlink OB</text>
<text x="21.1" y="23.5">TX+</text>
<text x="261.7" y="18.9">Page4：USB HS</text>
<text x="261.7" y="21.2">Page5：SDRAM</text>
<text x="261.7" y="23.5">Page6：STORAGE MEMORY</text>
<text x="21.1" y="27.3">TX-</text>
<text x="261.7" y="25.8">Page7：电源LDO/DCDC</text>
<text x="261.7" y="28.1">Page8：BTB</text>
<text x="21.1" y="32.4">TX+</text>
<text x="261.7" y="30.4">Page9：PIN HEADERS</text>
<text x="261.7" y="32.6">Page10：以太网</text>
<text x="21.1" y="37.5">TX-</text>
<text x="21.1" y="42.6">TX+</text>
<text x="21.1" y="47.6">TX-</text>
<text x="21.1" y="52.7">TX+</text>
<text x="21.1" y="57.8">TX-</text>
<text x="17.8" y="117.7">TXEN</text>
<text x="205.8" y="119">1CT:1CT</text>
<text x="17.8" y="120.3">TXD0</text>
<text x="17.8" y="122.8">TXD1</text>
<text x="17.8" y="125.4">RXD1</text>
<text x="17.8" y="127.9">RXD0</text>
<text x="17.8" y="130.4">RXER</text>
<text x="17.8" y="133">RXD_DV</text>
<text x="17.8" y="135.5">REF_CLK</text>
<text x="205.8" y="134.2">1CT:1CT</text>
<text x="17.8" y="145.7">MDC</text>
<text x="17.8" y="148.2">MDIO</text>
<text x="17.8" y="155.9">NRST</text>
</g>
<g font-size="2.3" fill="#004080">
<text x="33.1" y="24">1</text>
<text x="33.1" y="29">2</text>
<text x="33.1" y="34.1">3</text>
<text x="33.1" y="39.2">4</text>
<text x="33.1" y="44.3">5</text>
<text x="33.1" y="49.4">6</text>
<text x="75" y="51.9">AC1</text>
<text x="75" y="49.4">AC2</text>
<text x="83" y="49.4">DC+</text>
<text x="83.6" y="51.9">DC-</text>
<text x="33.1" y="54.4">7</text>
<text x="33.1" y="59.5">8</text>
<text x="25.8" y="64.6">LED_Y+</text>
<text x="26.4" y="67.1">LED_Y-</text>
<text x="25.5" y="72.2">LED_G+</text>
<text x="26.1" y="74.8">LED_G-</text>
<text x="21.4" y="82.6" transform="rotate(-90 21.4 82.6)">SH2</text>
<text x="26.5" y="82.6" transform="rotate(-90 26.5 82.6)">SH1</text>
<text x="95.3" y="117.9">TXEN</text>
<text x="131.4" y="117.9">TXN</text>
<text x="95.3" y="120.5">TXD0</text>
<text x="95.3" y="123">TXD1</text>
<text x="131.2" y="123">RXN</text>
<text x="131.3" y="125.6">RXP</text>
<text x="131.5" y="120.5">TXP</text>
<text x="95.3" y="128.1">RXD1/MODE1</text>
<text x="95.3" y="130.6">RXD0/MODE0</text>
<text x="95.3" y="133.2">RXER/PHYAD0</text>
<text x="119.9" y="133.2">LED2/NINTSEL</text>
<text x="120.1" y="135.7">LED1/REGOFF</text>
<text x="265.5" y="135.7">AC1</text>
<text x="265.5" y="133.2">AC2</text>
<text x="273.5" y="133.2">DC+</text>
<text x="274.1" y="135.7">DC-</text>
<text x="95.3" y="138.3">CSR_DV/MODE2</text>
<text x="95.3" y="140.8">NINT/REFCLKO</text>
<text x="95.3" y="148.4">MDIO</text>
<text x="95.3" y="145.9">MDC</text>
<text x="128.7" y="148.4">VDDIO</text>
<text x="128.3" y="151">VDD2A</text>
<text x="128.3" y="153.5">VDD1A</text>
<text x="95.3" y="161.1">XTAL2</text>
<text x="95.3" y="156">NRST</text>
<text x="127.8" y="161.1">VDDCR</text>
<text x="95.3" y="163.7">XTAL1/CLKIN</text>
<text x="95.3" y="168.7">RBIAS</text>
<text x="130.9" y="168.7">GND</text>
</g>
<g font-size="2.3">
<text x="37.4" y="22.3">1</text>
<text x="37.4" y="27.4">2</text>
<text x="37.4" y="32.5">3</text>
<text x="88.7" y="35.1">PD_VCC</text>
<text x="170" y="32.6">VSS</text>
<text x="37.4" y="37.6">4</text>
<text x="167.2" y="40.2">VSYS_3V3</text>
<text x="205.5" y="40.2">VDD_3V3_PHY</text>
<text x="228.1" y="40.2">VCC</text>
<text x="37.4" y="42.7">5</text>
<text x="37.4" y="47.7">6</text>
<text x="70.7" y="47.7">2</text>
<text x="90.7" y="47.7">3</text>
<text x="99.1" y="45.3">50V</text>
<text x="106.7" y="45.3">C0402</text>
<text x="132.1" y="45.3">R0402</text>
<text x="185" y="47.8">1</text>
<text x="198.2" y="47.8">2</text>
<text x="37.4" y="52.8">7</text>
<text x="70.7" y="50.3">1</text>
<text x="90.7" y="50.3">4</text>
<text x="99.1" y="52.9">50V</text>
<text x="106.7" y="52.9">C0402</text>
<text x="132.1" y="52.9">R0402</text>
<text x="37.4" y="57.9">8</text>
<text x="37.4" y="63">9</text>
<text x="37.4" y="65.5">10</text>
<text x="139.7" y="63.1">C0805</text>
<text x="139.7" y="65.6">1kv</text>
<text x="172.8" y="60.5">C0402</text>
<text x="172.8" y="63.1">10V</text>
<text x="180.4" y="60.5">C0402</text>
<text x="180.4" y="63.1">50V</text>
<text x="205.8" y="60.5">C0402</text>
<text x="205.8" y="63.1">50V</text>
<text x="213.4" y="60.5">C0402</text>
<text x="213.4" y="63.1">50V</text>
<text x="231.2" y="60.5">C0402</text>
<text x="231.2" y="63.1">50V</text>
<text x="37.4" y="70.6">11</text>
<text x="88.7" y="70.7">PD_GND</text>
<text x="137.5" y="70.7">VSS</text>
<text x="37.4" y="73.1">12</text>
<text x="170.5" y="73.2">VSS</text>
<text x="211.1" y="73.2">VSS</text>
<text x="228.9" y="73.2">VSS</text>
<text x="19.8" y="88.2" transform="rotate(-90 19.8 88.2)">14</text>
<text x="24.9" y="88.2" transform="rotate(-90 24.9 88.2)">13</text>
<text x="38.1" y="88.5">R0402</text>
<text x="50.8" y="88.5">R0402</text>
<text x="73.2" y="91">VCC</text>
<text x="147.1" y="91">VDD_3V3_PHY</text>
<text x="35.6" y="98.6">2KV</text>
<text x="35.6" y="101.2">C1206</text>
<text x="38.1" y="96.1">R1206</text>
<text x="46" y="106.3">VSS</text>
<text x="68.6" y="108.8">R0402</text>
<text x="81.3" y="108.8">R0402</text>
<text x="156.3" y="110.6">R0402</text>
<text x="166.4" y="110.6">R0402</text>
<text x="176.6" y="110.6">R0402</text>
<text x="186.7" y="110.6">R0402</text>
<text x="50.3" y="116.3">1</text>
<text x="50.3" y="118.9">2</text>
<text x="62.8" y="118.9">15</text>
<text x="62.8" y="116.3">16</text>
<text x="89.7" y="116.3">16</text>
<text x="89.7" y="118.9">17</text>
<text x="139" y="116.3">20</text>
<text x="139" y="118.9">21</text>
<text x="202.7" y="118.9">1</text>
<text x="233" y="118.9">16</text>
<text x="50.3" y="121.4">3</text>
<text x="50.3" y="124">4</text>
<text x="62.8" y="124">13</text>
<text x="62.8" y="121.4">14</text>
<text x="89.7" y="121.4">18</text>
<text x="139" y="121.4">22</text>
<text x="139" y="123.9">23</text>
<text x="202.7" y="124">2</text>
<text x="233" y="124">15</text>
<text x="279.2" y="124">PD_VCC</text>
<text x="50.3" y="126.5">5</text>
<text x="50.3" y="129">6</text>
<text x="50.3" y="131.6">7</text>
<text x="62.8" y="131.6">10</text>
<text x="62.8" y="129">11</text>
<text x="62.8" y="126.5">12</text>
<text x="89.7" y="131.6">10</text>
<text x="91" y="126.5">7</text>
<text x="91" y="129">8</text>
<text x="139" y="131.6">2</text>
<text x="202.7" y="129">3</text>
<text x="233" y="129">14</text>
<text x="261.2" y="131.6">2</text>
<text x="281.2" y="131.6">3</text>
<text x="50.3" y="134.1">8</text>
<text x="62.8" y="134.1">9</text>
<text x="89.7" y="136.6">11</text>
<text x="139" y="134.1">3</text>
<text x="202.7" y="134.1">6</text>
<text x="233" y="134.1">11</text>
<text x="261.2" y="134.1">1</text>
<text x="281.2" y="134.1">4</text>
<text x="89.7" y="139.2">14</text>
<text x="146.9" y="141.8">VCC</text>
<text x="154.7" y="141.8">VDD_3V3_PHY</text>
<text x="202.7" y="139.2">7</text>
<text x="233" y="139.2">10</text>
<text x="89.7" y="146.8">12</text>
<text x="89.7" y="144.3">13</text>
<text x="139" y="149.3">1</text>
<text x="139" y="146.8">9</text>
<text x="202.7" y="144.3">8</text>
<text x="233" y="144.3">9</text>
<text x="279.2" y="144.4">PD_GND</text>
<text x="89.7" y="154.4">15</text>
<text x="139" y="151.9">19</text>
<text x="220.6" y="151.7" transform="rotate(-90 220.6 151.7)">4</text>
<text x="223.1" y="151.7" transform="rotate(-90 223.1 151.7)">5</text>
<text x="225.7" y="153" transform="rotate(-90 225.7 153)">12</text>
<text x="228.2" y="153" transform="rotate(-90 228.2 153)">13</text>
<text x="91" y="159.5">4</text>
<text x="139" y="159.5">6</text>
<text x="195.6" y="157.1">C0402</text>
<text x="195.6" y="159.6">50V</text>
<text x="40.2" y="167.1">4</text>
<text x="52.6" y="167.1">3</text>
<text x="89.7" y="167.1">24</text>
<text x="91" y="162">5</text>
<text x="139" y="167.1">25</text>
<text x="193.3" y="167.2">VSS</text>
<text x="40.2" y="169.7">1</text>
<text x="52.6" y="169.7">2</text>
<text x="157.5" y="172.3">C0402</text>
<text x="165.1" y="172.3">C0402</text>
<text x="94" y="175.6">QFN24</text>
<text x="157.5" y="174.8">10V</text>
<text x="165.1" y="174.8">50V</text>
<text x="238.8" y="179.2">东莞野火电子技术有限公司</text>
<text x="30.5" y="185">C0402</text>
<text x="63.5" y="185">C0402</text>
<text x="83.9" y="182.5">R0402</text>
<text x="147.6" y="185">VSS</text>
<text x="162.9" y="185">VSS</text>
<text x="30.5" y="187.5">50V</text>
<text x="63.5" y="187.5">50V</text>
<text x="28.2" y="195.2">VSS</text>
<text x="35.9" y="195.2">VSS</text>
<text x="56.2" y="195.2">VSS VSS</text>
<text x="79" y="192.6">VSS</text>
<text x="218.7" y="194.6">Size</text>
<text x="219.8" y="197.4">A4</text>
<text x="249.7" y="197.4">以太网</text>
<text x="283" y="194.6">Rev</text>
<text x="219.2" y="202.3">Date:</text>
<text x="266.7" y="202.3">Sheet</text>
<text x="274.3" y="202.3">10</text>
<text x="279.2" y="202.3">of</text>
<text x="283.7" y="202.3">12</text>
</g>
<g font-size="2.3" fill="#f00">
<text x="46.3" y="22.2">TXP_OUT</text>
<text x="208.8" y="19.6">ENET_LED1</text>
<text x="208.8" y="22.2">ENET_LED2</text>
<text x="46.3" y="27.3">TXN_OUT</text>
<text x="46.3" y="32.3">RXP_OUT</text>
<text x="48.8" y="47.6">RXN_OUT</text>
<text x="53.9" y="62.8">ENET_LED2</text>
<text x="53.9" y="70.4">ENET_LED1</text>
<text x="29.5" y="117.9">[2]</text>
<text x="34.8" y="117.9">P405</text>
<text x="147.9" y="116.4">TXN</text>
<text x="147.9" y="118.9">TXP</text>
<text x="241.9" y="118.7">TXP_OUT</text>
<text x="29.5" y="125.3">[2]</text>
<text x="29.5" y="120.5">[2]</text>
<text x="29.5" y="123">[2]</text>
<text x="34.8" y="125.3">P703</text>
<text x="34.8" y="120.5">P700</text>
<text x="34.8" y="123">P406</text>
<text x="147.9" y="121.5">RXN</text>
<text x="147.9" y="124">RXP</text>
<text x="29.5" y="127.8">[2]</text>
<text x="29.5" y="130.4">[2]</text>
<text x="34.8" y="127.8">P702</text>
<text x="34.8" y="130.4">P704</text>
<text x="147.9" y="131.4">ENET_LED2</text>
<text x="241.9" y="128.9">TXN_OUT</text>
<text x="29.5" y="133.2">[2]</text>
<text x="29.5" y="135.7">[2]</text>
<text x="34.8" y="133.2">P705</text>
<text x="34.8" y="135.7">P701</text>
<text x="147.9" y="133.9">ENET_LED1</text>
<text x="241.9" y="133.9">RXP_OUT</text>
<text x="27.5" y="148.4">[2,8]</text>
<text x="29.5" y="145.9">[2]</text>
<text x="34.8" y="145.9">P401</text>
<text x="34.8" y="148.4">P402</text>
<text x="241.9" y="144.1">RXN_OUT</text>
<text x="27.5" y="156">[2,8]</text>
<text x="34.8" y="156">P510</text>
</g>
<g font-size="1.8">
<text x="31.7" y="1.9">5</text>
<text x="90.1" y="1.9">4</text>
<text x="148.5" y="1.9">3</text>
<text x="206.8" y="1.9">2</text>
<text x="265.2" y="1.9">1</text>
<text x=".7" y="29.8">D</text>
<text x="295.1" y="29.8">D</text>
<text x=".7" y="80.9">C</text>
<text x="295.1" y="80.9">C</text>
<text x=".7" y="132.1">B</text>
<text x="295.1" y="132.1">B</text>
<text x=".7" y="183.3">A</text>
<text x="295.1" y="183.3">A</text>
<text x="31.7" y="209.2">5</text>
<text x="90.1" y="209.2">4</text>
<text x="148.5" y="209.2">3</text>
<text x="206.8" y="209.2">2</text>
<text x="265.2" y="209.2">1</text>
</g>
<g font-size="1.3" fill="#00f">
<text x="43.5" y="167.1">GND2</text>
<text x="47.6" y="171.9">GND1</text>
</g>
</svg>
